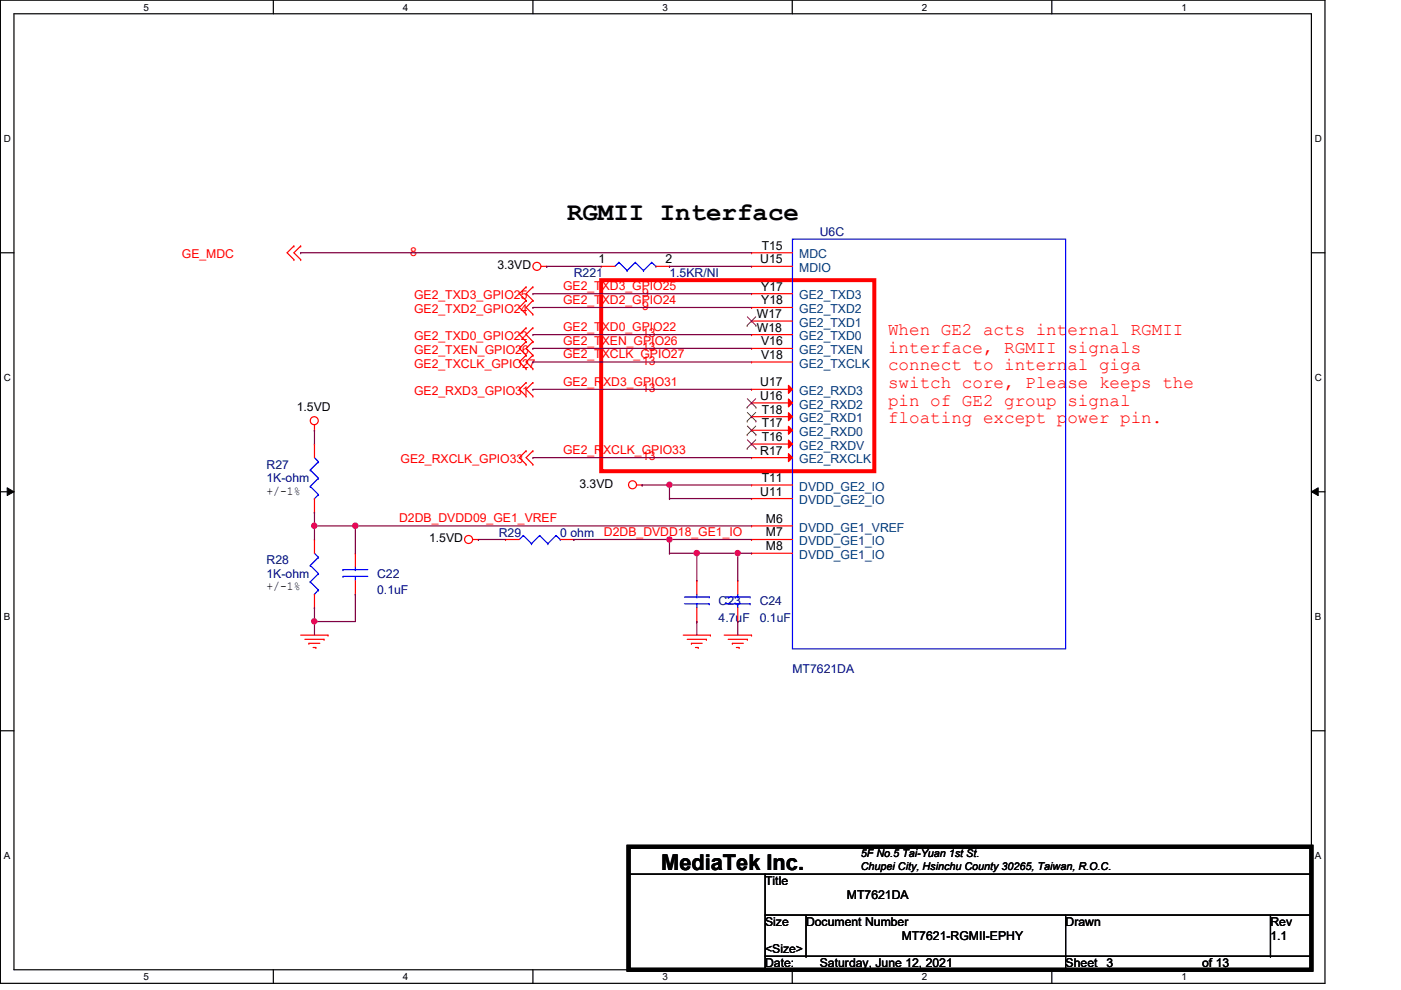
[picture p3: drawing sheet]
<svg xmlns="http://www.w3.org/2000/svg" width="297mm" height="210mm" viewBox="0 0 297 210" stroke-linecap="round" stroke-linejoin="round" font-family="sans-serif">
<path d="M.1 0h280.8v208.5h-280.8zM3 2.9h275v202.7h-275z" fill="none" stroke="#000" stroke-width=".25"/>
<g fill="#fff">
<path d="M30.4 .3h1.2v2.4h-1.2z"/>
<path d="M30.4 205.9h1.2v2.3h-1.2z"/>
</g>
<path d="M58 0v2.9M58 205.6v2.9" fill="none" stroke="#000" stroke-width=".25"/>
<g fill="#fff">
<path d="M85.4 .3h1.2v2.4h-1.2z"/>
<path d="M85.4 205.9h1.2v2.3h-1.2z"/>
</g>
<path d="M113 0v2.9M113 205.6v2.9" fill="none" stroke="#000" stroke-width=".25"/>
<g fill="#fff">
<path d="M140.5 .3h1.1v2.4h-1.1z"/>
<path d="M140.5 205.9h1.1v2.3h-1.1z"/>
</g>
<path d="M168 0v2.9M168 205.6v2.9" fill="none" stroke="#000" stroke-width=".25"/>
<g fill="#fff">
<path d="M195.4 .3h1.2v2.4h-1.2z"/>
<path d="M195.4 205.9h1.2v2.3h-1.2z"/>
</g>
<path d="M223 0v2.9M223 205.6v2.9" fill="none" stroke="#000" stroke-width=".25"/>
<g fill="#fff">
<path d="M250.5 .3h1.1v2.4h-1.1z"/>
<path d="M250.5 205.9h1.1v2.3h-1.1z"/>
<path d="M.8 28.2h1.5v2.4h-1.5z"/>
<path d="M278.8 28.2h1.4v2.4h-1.4z"/>
<path d="M.8 78.9h1.5v2.3h-1.5z"/>
<path d="M278.8 78.9h1.4v2.3h-1.4z"/>
</g>
<path d="M.1 53.6h2.9M278 53.6h2.9" fill="none" stroke="#000" stroke-width=".25"/>
<g fill="#fff">
<path d="M.8 129.6h1.4v2.3h-1.4z"/>
<path d="M278.8 129.6h1.3v2.3h-1.3z"/>
</g>
<path d="M.1 104.3h2.9M278 104.3h2.9" fill="none" stroke="#000" stroke-width=".25"/>
<path d="M1.5 103.4l1.5 .9-1.5 .8zM278 104.3l1.5-.9v1.7z" fill="#000"/>
<path d="M1.5 103.4l1.5 .9-1.5 .8zM278 104.3l1.5-.9v1.7z" fill="none" stroke="#000" stroke-width=".21"/>
<g fill="#fff">
<path d="M.8 180.3h1.4v2.3h-1.4z"/>
<path d="M278.8 180.3h1.3v2.3h-1.3z"/>
</g>
<g fill="none" stroke="#000" stroke-width=".25">
<path d="M.1 154.9h2.9M278 154.9h2.9M133.3 185.3h144.7M162.2 185.3v20.3M162.2 194h115.8M170.9 194v8.7M225.9 194v11.6M269.4 194v8.7M278 185.3h.1M278 194h.1M162.2 205.6h.1M162.2 202.7h115.8"/>
<path d="M170.9 202.7h.1M225.9 205.6h.1M269.4 202.7h.1M278 202.7h.1"/>
</g>
<path d="M127.5 59.4h57.9v40.5h-57.9z" fill="none" stroke="#f00" stroke-width=".85"/>
<g fill="none" stroke="#f00" stroke-width=".25">
<path d="M62.3 52.2h.1M62.3 55h.1M62.3 52.2l-1.4 1.4 1.4 1.4M63.8 52.2h.1M63.8 55h.1M63.8 52.2l-1.5 1.4 1.5 1.4M114.7 56.5h1.2M115.9 56.5h.1M127.5 56.5h.1M127.5 56.5h2.9M139.1 56.5h2.8M141.9 56.5h.1"/>
<path d="M111.5 69.5h.1M111.5 72.4h.1M111.5 75.3h.1M111.5 78.2h.1M111.5 60.8h.1M111.5 63.7h.1M111.5 66.6h.1M111.5 69.5l-1.4 1.5 1.4 1.4M111.5 75.3l-1.4 1.5 1.4 1.4M111.5 72.4l-1.4 1.5 1.4 1.4M111.5 60.8l-1.4 1.5 1.4 1.4M111.5 63.7l-1.4 1.5 1.4 1.4"/>
<path d="M113 69.5h.1M113 72.4h.1M113 75.3h.1M113 78.2h.1M113 60.8h.1M113 63.7h.1M113 66.6h.1M113 69.5l-1.5 1.5 1.5 1.4M113 75.3l-1.5 1.5 1.5 1.4M113 72.4l-1.5 1.5 1.5 1.4M113 60.8l-1.5 1.5 1.5 1.4M113 63.7l-1.5 1.5 1.5 1.4"/>
<path d="M66.7 91.2h.1M66.7 94.1h.1M66.7 90.1v1.1M66.7 94.1v2.9M111.5 95.6h.1M111.5 98.5h.1M111.5 81.1h.1M111.5 84h.1M111.5 95.6l-1.4 1.4 1.4 1.5M111.5 81.1l-1.4 1.4 1.4 1.5M113 95.6h.1M113 98.5h.1"/>
<path d="M113 81.1h.1M113 84h.1M113 95.6l-1.5 1.4 1.5 1.5M113 81.1l-1.5 1.4 1.5 1.5M66.7 114.4h.1M66.7 108.6h.1M66.7 105.7v2.9M66.7 114.4v2.9M75.3 117.3h.1M75.3 117.3v2.9M100.2 114.4h1.2M101.4 114.4h.1"/>
<path d="M107.2 114.4h.1M107.2 114.4h2.9M118.8 114.4h2.9M121.7 114.4h.1M135 102.8h1.1M136.1 102.8h.1M63.8 134.7h5.8M64.6 135.6h4.1M65.5 136.4h.1M65.5 136.4h2.3M66.4 137.3h.6M66.7 128.9h.1"/>
<path d="M66.7 126v2.9M67 137.3h.1M68.7 135.6h.1M69.6 134.7h.1M75.3 126h.1M75.3 123.1v2.9M144.9 134.7h5.7M145.7 135.6h4.1M146.6 136.4h.1M146.6 136.4h2.3M147.4 137.3h.6M147.7 123.1h.1"/>
<path d="M147.7 131.8h.1M147.7 123.1v2.9M147.7 128.9v2.9M148 137.3h.1M149.8 135.6h.1M150.6 134.7h.1M153.5 134.7h5.8M154.4 135.6h4.1M155.3 136.4h.1M155.3 136.4h2.3M156.1 137.3h.6M156.4 123.1h.1"/>
<path d="M156.4 131.8h.1M156.4 123.1v2.9M156.4 128.9v2.9M156.7 137.3h.1M158.5 135.6h.1M159.3 134.7h.1"/>
<circle cx="113.8" cy="56.5" r=".85"/>
<circle cx="66.6" cy="89.2" r=".85"/>
<circle cx="99.3" cy="114.4" r=".85"/>
<circle cx="134.1" cy="102.8" r=".85"/>
</g>
<path d="M133.3 179.5h144.7v26.1h-144.7z" fill="none" stroke="#000" stroke-width=".85"/>
<g fill="none" stroke="#00f" stroke-width=".25">
<path d="M131.2 55.6h.1M131.2 55.6l-.8 .9M131.2 55.6l1.8 1.8M133 57.4h.1M134.7 55.6h.1M134.7 55.6l-1.7 1.8M134.7 55.6l1.7 1.8M136.4 57.4h.1M138.2 55.6h.1M138.2 55.6l-1.8 1.8M138.2 55.6l.9 .9M139.1 56.5h.1"/>
<path d="M168 50.7h57.9v86.9h-57.9zM65.8 99.7h.1M65.8 99.7l1.7 1.7M66.7 97l.8 .9M67.5 97.9h.1M67.5 97.9l-1.7 1.8M65.8 119.9h.1M65.8 103.1h.1M65.8 119.9l1.7 1.7M65.8 103.1l1.7 1.8M66.7 105.7h.1M66.7 117.3l.8 .9"/>
<path d="M67.5 118.2h.1M67.5 101.4h.1M67.5 104.9h.1M67.5 118.2l-1.7 1.7M67.5 101.4l-1.7 1.7M67.5 104.9l-.8 .8M111 113.5h.1M111 113.5l-.9 .9M111 113.5l1.7 1.8M112.7 115.3h.1M114.4 113.5h.1M114.4 113.5l-1.7 1.8"/>
<path d="M114.4 113.5l1.8 1.8M116.2 115.3h.1M117.9 113.5h.1M117.9 113.5l-1.7 1.8M117.9 113.5l.9 .9M118.8 114.4h.1M65.8 123.4h.1M65.8 123.4l1.7 1.7M66.7 126h.1M67.5 121.6h.1M67.5 125.1h.1M67.5 121.6l-1.7 1.8"/>
<path d="M67.5 125.1l-.8 .9M72.7 122.2h.1M72.7 120.8h.1M72.7 122.2h5.3M72.7 120.8h5.3M75.3 120.8h.1M75.3 122.2h.1M75.3 120.2v.6M75.3 122.2v.9M145.1 128h5.3M145.1 126.6h5.3M147.7 126.6h.1"/>
<path d="M147.7 128h.1M147.7 126v.6M147.7 128v.9M150.4 128h.1M150.4 126.6h.1M153.8 128h5.2M153.8 126.6h5.2M156.4 126.6h.1M156.4 128h.1M156.4 126v.6M156.4 128v.9M159 128h.1"/>
<path d="M159 126.6h.1"/>
</g>
<path d="M167.2 96.2l.8 .8-.8 .9z" fill="#f00"/>
<path d="M159.3 97h.1M159.3 97h8.7M167.2 96.2l.8 .8-.8 .9z" fill="none" stroke="#f00" stroke-width=".25"/>
<path d="M167.2 93.3l.8 .8-.8 .9z" fill="#f00"/>
<path d="M159.3 94.1h.1M159.3 94.1h8.7M167.2 93.3l.8 .8-.8 .9z" fill="none" stroke="#f00" stroke-width=".25"/>
<path d="M158.4 95.1h.1M158.5 93.3l1.8 1.8M160.2 93.3l-1.8 1.8M160.3 95.1h.1" fill="none" stroke="#804000" stroke-width=".21"/>
<path d="M167.2 90.4l.8 .8-.8 .9z" fill="#f00"/>
<path d="M159.3 91.2h.1M159.3 91.2h8.7M167.2 90.4l.8 .8-.8 .9z" fill="none" stroke="#f00" stroke-width=".25"/>
<path d="M158.4 92.2h.1M158.5 90.3l1.8 1.9M160.2 90.3l-1.8 1.9M160.3 92.2h.1" fill="none" stroke="#804000" stroke-width=".21"/>
<path d="M167.2 87.5l.8 .8-.8 .9z" fill="#f00"/>
<path d="M159.3 88.3h.1M159.3 88.3h8.7M167.2 87.5l.8 .8-.8 .9z" fill="none" stroke="#f00" stroke-width=".25"/>
<path d="M158.4 89.3h.1M158.5 87.5l1.8 1.8M160.2 87.5l-1.8 1.8M160.3 89.3h.1" fill="none" stroke="#804000" stroke-width=".21"/>
<path d="M167.2 84.6l.8 .8-.8 .9z" fill="#f00"/>
<path d="M159.3 85.4h.1M159.3 85.4h8.7M167.2 84.6l.8 .8-.8 .9z" fill="none" stroke="#f00" stroke-width=".25"/>
<path d="M158.4 86.4h.1M158.5 84.5l1.8 1.9M160.2 84.5l-1.8 1.9M160.3 86.4h.1" fill="none" stroke="#804000" stroke-width=".21"/>
<path d="M167.2 81.7l.8 .8-.8 .9z" fill="#f00"/>
<g fill="none" stroke="#f00" stroke-width=".25">
<path d="M159.3 56.5h.1M159.3 53.6h.1M159.3 56.5h8.7M159.3 53.6h8.7M159.3 76.8h.1M159.3 73.9h.1M159.3 71h.1M159.3 68.1h.1M159.3 65.2h.1M159.3 62.3h.1M159.3 76.8h8.7M159.3 73.9h8.7"/>
<path d="M159.3 71h8.7M159.3 68.1h8.7M159.3 65.2h8.7M159.3 62.3h8.7M159.3 82.5h.1M159.3 82.5h8.7M167.2 81.7l.8 .8-.8 .9zM159.3 102.8h.1M159.3 105.7h.1M159.3 111.5h.1M159.3 117.3h.1M159.3 114.4h.1"/>
<path d="M159.3 102.8h8.7M159.3 105.7h8.7M159.3 111.5h8.7M159.3 117.3h8.7M159.3 114.4h8.7"/>
</g>
<path d="M158.4 69h.1M158.5 67.2l1.8 1.8M160.2 67.2l-1.8 1.8M160.3 69h.1" fill="none" stroke="#804000" stroke-width=".21"/>
<path d="M75.3 111.5h.1M75.3 111.5v5.8M66.7 131.8h.1M75.3 126h.1M75.3 126v5.8h-8.6" fill="none" stroke="#800040" stroke-width=".25"/>
<circle cx="66.6" cy="131.7" r=".56" fill="#f0f"/>
<circle cx="66.6" cy="131.7" r=".56" fill="none" stroke="#f0f" stroke-width=".25"/>
<path d="M66.7 91.2h.1M66.7 91.2v2.9M66.7 111.5h.1M66.7 108.6h.1M66.7 108.6v5.8M75.3 111.5h.1M75.3 111.5h84M66.7 131.8h.1M66.7 128.9h.1M66.7 128.9v5.8" fill="none" stroke="#800040" stroke-width=".25"/>
<circle cx="75.3" cy="111.5" r=".57" fill="#f0f"/>
<circle cx="75.3" cy="111.5" r=".57" fill="none" stroke="#f0f" stroke-width=".25"/>
<path d="M101.4 114.4h.1M101.4 114.4h5.8M121.7 114.4h.1M121.7 114.4h37.6M141.9 114.4h.1M141.9 114.4v2.9" fill="none" stroke="#800040" stroke-width=".25"/>
<circle cx="141.9" cy="114.4" r=".56" fill="#f0f"/>
<circle cx="141.9" cy="114.4" r=".56" fill="none" stroke="#f0f" stroke-width=".25"/>
<path d="M147.7 117.3h.1M147.7 117.3v5.8M147.7 117.3h8.7M156.4 117.3h.1M156.4 117.3v5.8" fill="none" stroke="#800040" stroke-width=".25"/>
<circle cx="156.4" cy="117.3" r=".56" fill="#f0f"/>
<circle cx="156.4" cy="117.3" r=".56" fill="none" stroke="#f0f" stroke-width=".25"/>
<path d="M141.9 102.8h.1M141.9 105.7h.1M141.9 102.8v2.9M141.9 105.7h17.4M141.9 102.8h17.4M156.4 117.3h.1M156.4 117.3h2.9M147.7 131.8h.1M147.7 131.8v2.9M156.4 131.8h.1M156.4 131.8v2.9" fill="none" stroke="#800040" stroke-width=".25"/>
<circle cx="141.9" cy="102.8" r=".56" fill="#f0f"/>
<circle cx="141.9" cy="102.8" r=".56" fill="none" stroke="#f0f" stroke-width=".25"/>
<path d="M63.8 53.6h.1M63.8 53.6h95.5M66.7 111.5h.1M66.7 111.5h8.6" fill="none" stroke="#800040" stroke-width=".25"/>
<circle cx="66.6" cy="111.5" r=".56" fill="#f0f"/>
<circle cx="66.6" cy="111.5" r=".56" fill="none" stroke="#f0f" stroke-width=".25"/>
<path d="M136.1 102.8h.1M136.1 102.8h5.8M141.9 117.3h.1M141.9 117.3h5.8" fill="none" stroke="#800040" stroke-width=".25"/>
<circle cx="147.7" cy="117.3" r=".56" fill="#f0f"/>
<circle cx="147.7" cy="117.3" r=".56" fill="none" stroke="#f0f" stroke-width=".25"/>
<g fill="none" stroke="#800040" stroke-width=".25">
<path d="M115.9 56.5h.1M115.9 56.5h11.6M141.9 56.5h.1M141.9 56.5h17.4M113 71h.1M113 76.8h.1M113 73.9h.1M113 65.2h.1M113 62.3h.1M113 71h46.3M113 76.8h46.3M113 73.9h46.3"/>
<path d="M113 65.2h46.3M113 62.3h46.3M113 97h.1M113 82.5h.1M113 97h46.3M113 82.5h46.3"/>
</g>
<circle cx="66.6" cy="131.7" r=".56" fill="#f0f"/>
<circle cx="66.6" cy="131.7" r=".56" fill="none" stroke="#f0f" stroke-width=".25"/>
<circle cx="75.3" cy="111.5" r=".57" fill="#f0f"/>
<circle cx="75.3" cy="111.5" r=".57" fill="none" stroke="#f0f" stroke-width=".25"/>
<circle cx="141.9" cy="114.4" r=".56" fill="#f0f"/>
<circle cx="141.9" cy="114.4" r=".56" fill="none" stroke="#f0f" stroke-width=".25"/>
<circle cx="156.4" cy="117.3" r=".56" fill="#f0f"/>
<circle cx="156.4" cy="117.3" r=".56" fill="none" stroke="#f0f" stroke-width=".25"/>
<circle cx="141.9" cy="102.8" r=".56" fill="#f0f"/>
<circle cx="141.9" cy="102.8" r=".56" fill="none" stroke="#f0f" stroke-width=".25"/>
<circle cx="66.6" cy="111.5" r=".56" fill="#f0f"/>
<circle cx="66.6" cy="111.5" r=".56" fill="none" stroke="#f0f" stroke-width=".25"/>
<circle cx="147.7" cy="117.3" r=".56" fill="#f0f"/>
<circle cx="147.7" cy="117.3" r=".56" fill="none" stroke="#f0f" stroke-width=".25"/>
<text font-size="5.5" x="120.2" y="46.6">RGMII Interface</text>
<text font-size="4.6" x="140.2" y="184.4">MediaTek Inc.</text>
<g font-size="3.7" fill="#f00">
<text x="188.3" y="71.1">When GE2 acts internal RGMII</text>
<text x="188.3" y="74.8">interface, RGMII signals</text>
<text x="188.3" y="78.5">connect to internal giga</text>
<text x="188.3" y="82.3">switch core, Please keeps the</text>
<text x="188.3" y="86">pin of GE2 group signal</text>
<text x="188.3" y="89.7">floating except power pin.</text>
</g>
<g font-size="2.6">
<text x="161.5" y="53">T15</text>
<text x="105.4" y="57.1">3.3VD</text>
<text x="126.9" y="55.8">1</text>
<text x="141.1" y="55.8">2</text>
<text x="161.2" y="55.8">U15</text>
<text x="161.4" y="64.6">Y18</text>
<text x="161.4" y="61.6">Y17</text>
<text x="160.5" y="70.3">W18</text>
<text x="160.5" y="67.4">W17</text>
<text x="161.4" y="76.1">V18</text>
<text x="161.4" y="73.2">V16</text>
<text x="161.2" y="81.9">U17</text>
<text x="62.9" y="87.2">1.5VD</text>
<text x="161.2" y="84.8">U16</text>
<text x="161.5" y="87.7">T18</text>
<text x="161.5" y="93.5">T16</text>
<text x="161.5" y="90.6">T17</text>
<text x="161.2" y="96.4">R17</text>
<text x="56.5" y="104.9">+/-1%</text>
<text x="122.8" y="103.4">3.3VD</text>
<text x="161.2" y="105.1">U11</text>
<text x="161.5" y="102.2">T11</text>
<text x="162.4" y="110.9">M6</text>
<text x="162.4" y="113.7">M7</text>
<text x="91" y="115">1.5VD</text>
<text x="162.4" y="116.7">M8</text>
<text x="56.5" y="125.2">+/-1%</text>
<text x="162.2" y="187.7">Title</text>
<text x="179.6" y="190.6">MT7621DA</text>
<text x="162.2" y="196.3">Size</text>
<text x="170.9" y="196.3">Document Number</text>
<text x="225.9" y="196.3">Drawn</text>
<text x="269.4" y="196.3">Rev</text>
<text x="162.2" y="202.1">&lt;Size&gt;</text>
<text x="191.2" y="199.3">MT7621-RGMII-EPHY</text>
<text x="269.4" y="199.3">1.1</text>
<text x="162.2" y="205.1">Date:</text>
<text x="173.8" y="205.1">Saturday, June 12, 2021</text>
<text x="225.9" y="205.1">Sheet</text>
<text x="234.6" y="205.1">3</text>
<text x="254.9" y="205.1">of 13</text>
</g>
<g font-size="2.6" fill="#000080">
<text x="173.8" y="50.1">U6C</text>
<text x="121.7" y="58.8">R221</text>
<text x="141.9" y="58.8">1.5KR/NI</text>
<text x="56.5" y="99.4">R27</text>
<text x="56.5" y="102.2">1K-ohm</text>
<text x="105.7" y="113.8">R29</text>
<text x="118.8" y="113.8">0 ohm</text>
<text x="56.5" y="119.6">R28</text>
<text x="56.5" y="122.5">1K-ohm</text>
<text x="80" y="122.5">C22</text>
<text x="80" y="126">0.1uF</text>
<text x="152.4" y="128.3">C23</text>
<text x="152.4" y="131.8">4.7uF</text>
<text x="161.1" y="128.3">C24</text>
<text x="161.1" y="131.8">0.1uF</text>
<text x="168" y="142.8">MT7621DA</text>
</g>
<g font-size="2.6" fill="#f00">
<text x="38.6" y="54.8">GE_MDC</text>
<text x="86.9" y="54.2">8</text>
<text x="87.8" y="63.5">GE2_TXD3_GPIO25</text>
<text x="119.4" y="64.4">GE2_TXD2_GPIO24</text>
<text x="119.4" y="61.5">GE2_TXD3_GPIO25</text>
<text x="136.1" y="62.9">9</text>
<text x="136.1" y="65.8">9</text>
<text x="87.8" y="66.3">GE2_TXD2_GPIO24</text>
<text x="119.4" y="70.1">GE2_TXD0_GPIO22</text>
<text x="136.1" y="71.5">13</text>
<text x="87.8" y="72.1">GE2_TXD0_GPIO22</text>
<text x="87.8" y="77.9">GE2_TXCLK_GPIO27</text>
<text x="87.8" y="75">GE2_TXEN_GPIO26</text>
<text x="119.4" y="75.9">GE2_TXCLK_GPIO27</text>
<text x="119.4" y="73.1">GE2_TXEN_GPIO26</text>
<text x="136.1" y="77.3">13</text>
<text x="136.1" y="74.5">13</text>
<text x="87.8" y="83.7">GE2_RXD3_GPIO31</text>
<text x="119.4" y="81.7">GE2_RXD3_GPIO31</text>
<text x="136.1" y="83.1">13</text>
<text x="84.9" y="98.2">GE2_RXCLK_GPIO33</text>
<text x="119.4" y="96.2">GE2_RXCLK_GPIO33</text>
<text x="136.1" y="97.6">13</text>
<text x="84.6" y="110.7">D2DB_DVDD09_GE1_VREF</text>
<text x="128.1" y="113.6">D2DB_DVDD18_GE1_IO</text>
</g>
<g font-size="2.6" fill="#004080">
<text x="169.5" y="57.7">MDIO</text>
<text x="169.5" y="54.8">MDC</text>
<text x="169.5" y="63.5">GE2_TXD3</text>
<text x="169.5" y="69.3">GE2_TXD1</text>
<text x="169.5" y="66.4">GE2_TXD2</text>
<text x="169.5" y="77.9">GE2_TXCLK</text>
<text x="169.5" y="75.1">GE2_TXEN</text>
<text x="169.5" y="72.1">GE2_TXD0</text>
<text x="169.5" y="83.7">GE2_RXD3</text>
<text x="169.5" y="89.5">GE2_RXD1</text>
<text x="169.5" y="86.6">GE2_RXD2</text>
<text x="169.5" y="95.3">GE2_RXDV</text>
<text x="169.5" y="92.4">GE2_RXD0</text>
<text x="169.5" y="98.2">GE2_RXCLK</text>
<text x="169.5" y="104">DVDD_GE2_IO</text>
<text x="169.5" y="106.9">DVDD_GE2_IO</text>
<text x="169.5" y="112.7">DVDD_GE1_VREF</text>
<text x="169.5" y="118.5">DVDD_GE1_IO</text>
<text x="169.5" y="115.6">DVDD_GE1_IO</text>
</g>
<g font-size="2.3">
<text x="182.5" y="181.6">5F No.5 Tai-Yuan 1st St.</text>
<text x="182.5" y="184.5">Chupei City, Hsinchu County 30265, Taiwan, R.O.C.</text>
</g>
<g font-size="2.1">
<text x="30.4" y="2.2">5</text>
<text x="85.4" y="2.2">4</text>
<text x="140.5" y="2.2">3</text>
<text x="195.4" y="2.2">2</text>
<text x="250.5" y="2.2">1</text>
<text x=".8" y="30.1">D</text>
<text x="278.8" y="30.1">D</text>
<text x=".8" y="80.8">C</text>
<text x="278.8" y="80.8">C</text>
<text x=".8" y="131.5">B</text>
<text x="278.8" y="131.5">B</text>
<text x=".8" y="182.2">A</text>
<text x="278.8" y="182.2">A</text>
<text x="30.4" y="207.8">5</text>
<text x="85.4" y="207.8">4</text>
<text x="140.5" y="207.8">3</text>
<text x="195.4" y="207.8">2</text>
<text x="250.5" y="207.8">1</text>
</g>
</svg>
